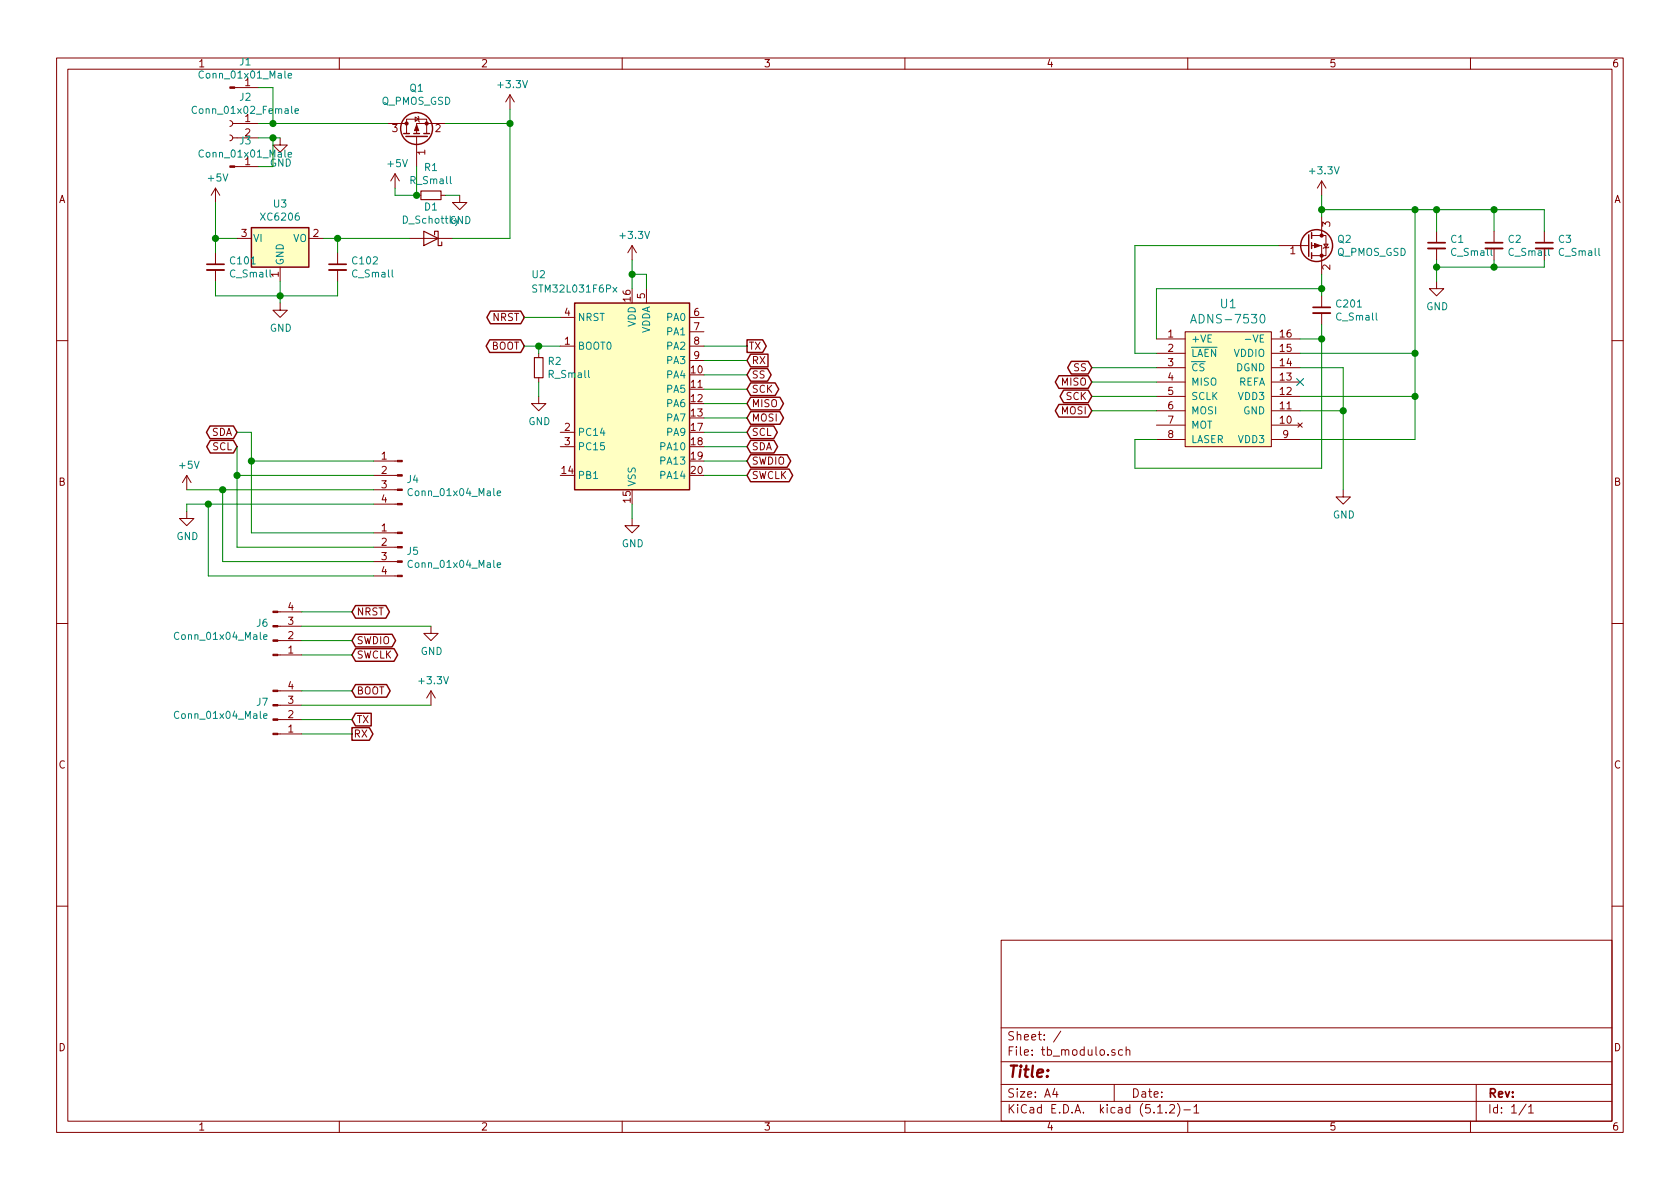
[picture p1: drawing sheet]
<svg xmlns="http://www.w3.org/2000/svg" width="297mm" height="210mm" viewBox="0 0 297 210" stroke-linecap="round" stroke-linejoin="round" font-family="sans-serif">
<g fill="none" stroke="#840000" stroke-width=".18">
<path d="M10 10.3h277v189.9h-277zM12 12.2h273v186.1h-273zM41.5 15.5h4.2M60 10.3v1.9M90.2 16.8l-.8 1.2M90.2 16.8v2.5M90.2 16.8l.7 1.2M110 10.3v1.9M160 10.3v1.9M210 10.3v1.9M260 10.3v1.9M38.1 33.3l-.8 1.2"/>
<path d="M38.1 33.3v2.5M38.1 33.3l.8 1.2M40.6 23.9l.4 .1 .1 .3-.1 .4-.4 .2M40.6 21.3l.4 .2 .1 .2-.1 .5-.4 .1M41.1 21.8h4.6M41.1 24.4h4.6M41.5 29.5h4.2M49.5 24.4v1.2h1.3l-1.3 1.3-1.2-1.3h1.2M68.6 21.8h3.3M69.8 30.7l-.7 1.3M69.8 30.7v2.6M69.8 30.7l.8 1.3"/>
<path d="M71.9 21.8v-.7h3.5v2.5M71.9 21.8v1.8M73.4 20.7l.6 .4-.6 .4zM73.7 24.1v.2M73.7 24.4v5.1M73.7 34.5h.7M73.9 20.6l.1 .1v.8l.2 .1M78 34.5h.7M78.7 21.8h-5v1.8M81.3 34.5v1.3h1.2l-1.2 1.3-1.3-1.3h1.3M233.7 32v2.5M233.7 38.3v3.4"/>
<path d="M233.7 32l-.8 1.3M233.7 32l.7 1.3M38.1 44.7v2M38.1 47.7v2.1M41.9 42.2h2.5M49.5 53.6v1.3h1.3l-1.3 1.2-1.2-1.2h1.2M49.5 47.2v2.6M54.6 42.2h2.5M59.7 44.7v2M59.7 47.7v2.1M72.4 42.2h7.6M99.1 56.1h2.5"/>
<path d="M111.8 43.4l-.8 1.3M111.8 43.4v2.6M111.8 43.4l.7 1.3M114.3 51v2.6M121.9 56.1h2.6M121.9 58.7h2.6M204.5 59.9h5M209.5 58.7h15.3v20.3h-15.3zM224.8 59.9h5.1M226.1 43.4h5M231.2 43.4h.2M231.9 43.4h1.8v5.1"/>
<path d="M231.9 41.7h1.8M233.7 41.7h.7v3.5h-2.5M233.7 52.3v2.1M233.7 55.4v2M234.1 43.2h.7l-.4 .6zM234.9 43.7l-.1 .1h-.7l-.2 .1M254 49.8v1.2h1.3l-1.3 1.3-1.3-1.3h1.3M254 40.9v2M254 43.9v2.1M264.2 40.9v2M264.2 43.9v2.1M273 40.9v2"/>
<path d="M10 60.2h2M95.2 70.1v1.3h1.3l-1.3 1.2-1.2-1.2h1.2M95.2 62.5v.7M95.2 66.8v.8M99.1 61.2h2.5M99.1 76.4h2.5M99.1 79h2.5M121.9 61.2h2.6M121.9 63.7h2.6M204.5 75.2h5M204.5 72.6h5M204.5 70.1h5"/>
<path d="M204.5 67.6h5M204.5 65h5M204.5 62.5h5M204.5 77.7h5M224.8 75.2h5.1M224.8 72.6h5.1M224.8 70.1h5.1M224.8 67.6h5.1M224.8 65h5.1M224.8 62.5h5.1M224.8 77.7h5.1M229.5 74.8l.8 .8"/>
<path d="M230.3 74.8l-.8 .8M285 60.2h2M33 90.4v1.3h1.3l-1.3 1.3-1.3-1.3h1.3M33 84.1l-.7 1.2M33 84.1v2.5M33 84.1l.8 1.2M66 89.1h4.3M66 86.6h4.3M66 84.1h4.3M66 81.5h4.3M66 99.3h4.3M66 96.8h4.3"/>
<path d="M66 94.2h4.3M111.8 91.7v1.3h1.2l-1.2 1.2-1.3-1.2h1.3M237.5 86.6v1.3h1.3l-1.3 1.2-1.3-1.2h1.3M10 110.3h2M49.1 108.2h4.2M49.1 110.7h4.2M49.1 113.3h4.2M49.1 115.8h4.2M66 101.8h4.3M76.2 110.7v1.3h1.3l-1.3 1.3-1.3-1.3h1.3M285 110.3h2M49.1 122.2h4.2"/>
<path d="M49.1 124.7h4.2M49.1 127.2h4.2M49.1 129.8h4.2M76.2 122.2l-.8 1.2M76.2 122.2v2.5M76.2 122.2l.8 1.2M10 160.2h2M177 166.3h108v32h-108zM285 160.2h2M60 198.3v1.9M110 198.3v1.9M160 198.3v1.9"/>
<path d="M177 194.8h108M177 191.8h108M177 187.8h108M177 181.8h108M186.5 192.5l-.4 1h1M186.8 193v1M187.6 182.3l-1.3 2M197 191.8v3M197.1 185.7a.37 .37 0 0 0-.6 .1l.1 .2 .5 .2 .1 .1-.2 .3-.5-.1M198.5 185.7l-.5-.1-.2 .3v.6l.2 .1 .5-.1M199.1 185.7h.1a.37 .37 0 0 1 .6 .1v.8M199.1 185.1v1.5"/>
<path d="M204.7 196.8h.8M206.2 196.7v.1M206.8 195.5l.2-.2h.4l.2 .2 .1 .3-.1 .2-.8 .8h.9M208.2 195.1a1.71 1.71 0 0 1 0 2.3M209.3 196.3h1.2M210 198.3v1.9M211.1 195.8l.4-.5v1.5M211.1 196.8h.9M260 198.3v1.9M261 191.8v6.5M269.8 195.2l-1.2 2M270.3 195.8l.4-.5v1.5"/>
<path d="M270.3 196.8h.8"/>
</g>
<g fill="#ffffc2" stroke="#ffffc2" stroke-width=".18">
<path d="M209.5 58.7h15.3v20.3h-15.3z"/>
<path d="M101.6 53.6h20.3v33h-20.3z"/>
<path d="M44.4 40.3h10.2v6.9h-10.2z"/>
</g>
<g fill="none" stroke="#008484" stroke-width=".18">
<path d="M34.7 18.9a.6 .6 0 0 0-.8 .4 .6 .6 0 0 0 .6 .8l.2-.2M51 13.4l.6-.1-.1-.3h-.4l-.1 .2v.6h.5M52.2 19.6l.6-.1-.1-.2-.4-.1-.1 .2v.6h.5M51 27.4l.6-.2-.1-.2-.4-.1-.1 .2v.6h.5M108.4 50.8l.7 .9M109.1 50.8l-.7 .9M210.5 57.1l.5-1.5 .5 1.5M210.7 56.7h.7M222.9 55.7l.4-.1a.97 .97 0 0 1 0 1.5 .84 .84 0 0 1-.4-1.4zM220.2 60h1M87.9 87.2l.6-.1v-.2l-.4-.1-.2 .2 .1 .6h.5M87.9 99.9l.6-.1v-.2l-.4-.1-.2 .2 .1 .6h.5"/>
<path d="M46.6 112.6l.6-.1v-.2l-.4-.1-.2 .2 .1 .6h.5M46.6 126.6l.6-.1v-.2l-.4-.1-.2 .2 .1 .6h.5"/>
</g>
<g fill="none" stroke="#840000" stroke-width=".25">
<path d="M71.4 23.6h1M71.8 24.1h3.8M73.2 23.6h1M74.9 23.6h1M44.4 40.3h10.2v6.9h-10.2zM86.7 55h5.4l.6 1.1-.6 1.1h-5.4l-.6-1.1zM101.6 53.6h20.3v33h-20.3zM231.4 41.5v3.8M231.9 41.1v1.1M231.9 42.9v1M231.9 44.7v1M37.1 75.3h4.2l.6 1.1-.6 1.2h-4.2l-.6-1.2z"/>
<path d="M37.2 77.9h4.1l.6 1.1-.6 1.1h-4.1l-.6-1.1zM86.6 60.1h5.5l.6 1.1-.6 1.1h-5.5l-.6-1.1zM132.1 60.1h2.7l.7 1.1-.7 1.1h-2.7zM132.7 75.3h4.1l.6 1.1-.6 1.2h-4.1l-.6-1.2zM132.7 77.9h4.2l.6 1.1-.6 1.1h-4.2l-.6-1.1zM132.7 62.6h3.1v2.3h-3.1l-.6-1.2zM132.7 65.2h3l.6 1.1-.6 1.1h-3l-.6-1.1zM132.7 67.7h4.4l.6 1.1-.6 1.1h-4.4l-.6-1.1zM132.7 70.3h5.2l.6 1.1-.6 1.1h-5.2l-.6-1.1zM132.7 72.8h5.2l.6 1.1-.6 1.1h-5.2l-.6-1.1zM187.2 66.4h5.2l.6 1.2-.6 1.1h-5.2l-.6-1.1zM187.2 71.5h5.2l.6 1.1-.6 1.2h-5.2l-.6-1.2z"/>
<path d="M188.1 69h4.3l.6 1.1-.6 1.1h-4.3l-.7-1.1zM189.4 63.9h3l.6 1.1-.6 1.1h-3l-.6-1.1zM132.7 80.4h6.5l.6 1.1-.6 1.1h-6.5l-.6-1.1zM132.7 83h6.8l.7 1.1-.7 1.1h-6.8l-.6-1.1zM62.9 112.2h6.4l.7 1.1-.7 1.1h-6.4l-.7-1.1zM62.9 114.7h6.8l.6 1.1-.6 1.1h-6.8l-.7-1.1zM62.9 107.1h5.3l.7 1.1-.7 1.1h-5.3l-.7-1.1zM62.2 128.7h3.1l.6 1.1-.6 1.1h-3.1zM62.9 126.1h2.7v2.3h-2.7l-.7-1.2zM62.9 121.1h5.5l.6 1.1-.6 1.1h-5.5l-.7-1.1z"/>
<circle cx="73.7" cy="22.7" r="2.82"/>
<circle cx="232.8" cy="43.4" r="2.82"/>
</g>
<g fill="none" stroke="#008400" stroke-width=".18">
<path d="M45.7 15.5h2.6v6.3M90.2 19.3v22.9h-10.2M38.1 35.8v8.9M45.7 21.8h22.9M45.7 24.4h3.8M48.3 24.4v5.1h-2.6M73.7 29.5v5h-3.9v-1.2M78.7 34.5h2.6M78.7 21.8h11.5M233.7 34.5v3.8M233.7 37.1h39.3v3.8M250.2 37.1v40.6h-20.3"/>
<path d="M254 37.1v3.8M264.2 37.1v3.8M38.1 42.2h3.8M38.1 49.8v2.5h21.6v-2.5M49.5 49.8v3.8M57.1 42.2h15.3M59.7 42.2v2.5M92.7 56.1h6.4M111.8 46v5M111.8 48.5h2.5v2.5M226.1 43.4h-25.4v19.1h3.8M229.9 59.9h3.8"/>
<path d="M233.7 48.5v3.8M233.7 57.4v25.4h-33v-5.1h3.8M233.7 51h-29.2v8.9M254 46v3.8M264.2 46v1.2M273 46v1.2h-19M41.9 76.4h2.5v17.8h21.6M41.9 79v17.8h24.1M92.7 61.2h6.4M95.2 61.2v1.3M95.2 67.6v2.5M124.5 79h7.6"/>
<path d="M124.5 76.4h7.6M124.5 63.7h7.6M124.5 61.2h7.6M124.5 66.3h7.6M124.5 68.8h7.6M124.5 71.4h7.6M124.5 73.9h7.6M193 65h11.5M193 72.6h11.5M193 70.1h11.5M193 67.6h11.5M229.9 65h7.6v21.6"/>
<path d="M229.9 72.6h7.6M229.9 62.5h20.3M229.9 70.1h20.3M33 86.6h33M36.8 89.1v12.7h29.2M39.4 86.6v12.7h26.6M41.9 84.1h24.1M44.4 81.5h21.6M66 89.1h-33v1.3M111.8 89.1v2.6M124.5 81.5h7.6M124.5 84.1h7.6"/>
<path d="M53.3 108.2h8.9M53.3 110.7h22.9M53.3 113.3h8.9M53.3 115.8h8.9M53.3 127.2h8.9M53.3 129.8h8.9M53.3 124.7h22.9M53.3 122.2h8.9"/>
</g>
<path d="M36.6 47.7h3M58.2 47.7h3M232.2 55.4h3M252.5 43.9h3M262.6 43.9h3.1M271.5 43.9h3.1" fill="none" stroke="#840000" stroke-width=".33"/>
<path d="M36.6 46.7h3M58.2 46.7h3M232.2 54.4h3M252.5 42.9h3M262.6 42.9h3.1M271.5 42.9h3.1" fill="none" stroke="#840000" stroke-width=".3"/>
<g fill="#008400" stroke="#008400" stroke-width=".25">
<circle cx="38.1" cy="42.2" r=".51"/>
<circle cx="49.5" cy="52.3" r=".51"/>
<circle cx="111.8" cy="48.5" r=".51"/>
<circle cx="237.5" cy="72.6" r=".51"/>
<circle cx="233.7" cy="51" r=".51"/>
<circle cx="233.7" cy="37.1" r=".51"/>
<circle cx="254" cy="37.1" r=".51"/>
<circle cx="264.2" cy="37.1" r=".51"/>
<circle cx="254" cy="47.2" r=".51"/>
<circle cx="264.2" cy="47.2" r=".51"/>
<circle cx="250.2" cy="37.1" r=".51"/>
<circle cx="250.2" cy="62.5" r=".51"/>
<circle cx="250.2" cy="70.1" r=".51"/>
<circle cx="233.7" cy="59.9" r=".51"/>
<circle cx="95.3" cy="61.2" r=".51"/>
<circle cx="73.7" cy="34.5" r=".51"/>
<circle cx="59.7" cy="42.2" r=".51"/>
<circle cx="90.2" cy="21.8" r=".51"/>
<circle cx="39.4" cy="86.6" r=".51"/>
<circle cx="36.8" cy="89.1" r=".51"/>
<circle cx="48.3" cy="21.8" r=".51"/>
<circle cx="48.3" cy="24.4" r=".51"/>
<circle cx="44.5" cy="81.5" r=".51"/>
<circle cx="41.9" cy="84.1" r=".51"/>
</g>
<g fill="#840000" stroke="#840000" stroke-width=".18">
<path d="M232.4 43l1 .4-1 .4z"/>
<path d="M70.3 89h.8v.3h-.8z"/>
<path d="M70.3 86.5h.8v.2h-.8z"/>
<path d="M70.3 83.9h.8v.3h-.8z"/>
<path d="M70.3 81.4h.8v.3h-.8z"/>
<path d="M48.3 108.1h.8v.2h-.8z"/>
<path d="M48.3 110.6h.8v.3h-.8z"/>
<path d="M48.3 113.2h.8v.2h-.8z"/>
<path d="M48.3 115.7h.8v.2h-.8z"/>
<path d="M48.3 122h.8v.3h-.8z"/>
<path d="M48.3 124.6h.8v.2h-.8z"/>
<path d="M48.3 127.1h.8v.3h-.8z"/>
<path d="M48.3 129.7h.8v.2h-.8z"/>
<path d="M73.7 22.1l.3 1h-.7z"/>
<path d="M70.3 101.7h.8v.3h-.8z"/>
<path d="M70.3 99.2h.8v.2h-.8z"/>
<path d="M70.3 96.6h.8v.3h-.8z"/>
<path d="M70.3 94.1h.8v.3h-.8z"/>
<path d="M40.6 15.4h.9v.2h-.9z"/>
<path d="M40.6 29.3h.9v.3h-.9z"/>
<circle cx="233.7" cy="45.2" r=".28"/>
<circle cx="233.7" cy="41.7" r=".28"/>
<circle cx="75.4" cy="21.8" r=".28"/>
<circle cx="71.9" cy="21.8" r=".28"/>
</g>
<path d="M229.3 66.9l1.2 1.3M230.5 66.9l-1.2 1.3" fill="none" stroke="#000084" stroke-width=".18"/>
<path d="M74.4 33.8h3.6v1.5h-3.6zM74.9 40.9l2.6 1.3-2.6 1.2zM76.8 41.5v-.6h.7v2.5h.6v-.6M94.5 63.2h1.5v3.6h-1.5z" fill="none" stroke="#840000" stroke-width=".2"/>
<text font-size="2.8" fill="#840000" x="178" y="190.5">Title:</text>
<g font-size="2.1" fill="#008484">
<text x="211.5" y="57.2">ADNS-7530</text>
<text x="215.8" y="54.5">U1</text>
</g>
<g font-size="2.1" fill="#840000">
<text x="178" y="184">Sheet: /</text>
<text x="178" y="186.7">File: tb_modulo.sch</text>
<text x="178" y="196.9">KiCad E.D.A. kicad (5.1.2)-1</text>
<text x="178" y="194.1">Size: A4</text>
<text x="200" y="194.1">Date:</text>
<text x="263" y="194.1">Rev:</text>
<text x="263" y="196.9">Id: 1/1</text>
</g>
<g font-size="1.8" fill="#840000">
<text x="35" y="11.9">1</text>
<text x="85" y="11.9">2</text>
<text x="135" y="11.9">3</text>
<text x="185" y="11.9">4</text>
<text x="235" y="11.9">5</text>
<text x="285" y="11.9">6</text>
<text x="43.3" y="15.2">1</text>
<text x="43.3" y="21.6">1</text>
<text x="69.4" y="23.4">3</text>
<text x="77" y="23.4">2</text>
<text x="43.3" y="24.1">2</text>
<text x="43.3" y="29.2">1</text>
<text x="75.2" y="27.4" transform="rotate(-90 75.2 27.4)">1</text>
<text x="10.4" y="35.9">A</text>
<text x="285.4" y="35.9">A</text>
<text x="42.7" y="41.9">3</text>
<text x="55.4" y="41.9">2</text>
<text x="235.2" y="40.1" transform="rotate(-90 235.2 40.1)">3</text>
<text x="228.1" y="45">1</text>
<text x="235.2" y="47.7" transform="rotate(-90 235.2 47.7)">2</text>
<text x="266.9" y="45.3">C_Small</text>
<text x="49.3" y="49" transform="rotate(-90 49.3 49)">1</text>
<text x="111.5" y="53.3" transform="rotate(-90 111.5 53.3)">16</text>
<text x="114" y="52.8" transform="rotate(-90 114 52.8)">5</text>
<text x="87.1" y="56.8">NRST</text>
<text x="99.8" y="55.9">4</text>
<text x="122.7" y="55.9">6</text>
<text x="122.7" y="58.4">7</text>
<text x="206.5" y="59.7">1</text>
<text x="226.4" y="59.7">16</text>
<text x="86.8" y="61.8">BOOT</text>
<text x="99.8" y="61">1</text>
<text x="122.7" y="61">8</text>
<text x="122.7" y="63.5">9</text>
<text x="132.3" y="61.8">TX</text>
<text x="132.9" y="64.4">RX</text>
<text x="189.9" y="65.7">SS</text>
<text x="206.5" y="62.2">2</text>
<text x="206.5" y="64.8">3</text>
<text x="226.4" y="64.8">14</text>
<text x="226.4" y="62.2">15</text>
<text x="122.2" y="66">10</text>
<text x="122.2" y="68.6">11</text>
<text x="122.2" y="71.1">12</text>
<text x="132.9" y="66.9">SS</text>
<text x="132.9" y="69.5">SCK</text>
<text x="187.7" y="68.2">MISO</text>
<text x="188.5" y="70.7">SCK</text>
<text x="206.5" y="67.3">4</text>
<text x="206.5" y="69.8">5</text>
<text x="226.4" y="69.8">12</text>
<text x="226.4" y="67.3">13</text>
<text x="37.4" y="77.1">SDA</text>
<text x="99.8" y="76.2">2</text>
<text x="122.2" y="73.7">13</text>
<text x="122.2" y="76.2">17</text>
<text x="132.9" y="77.1">SCL</text>
<text x="132.9" y="72">MISO</text>
<text x="132.9" y="74.5">MOSI</text>
<text x="187.7" y="73.3">MOSI</text>
<text x="206.5" y="72.4">6</text>
<text x="206.5" y="74.9">7</text>
<text x="206.5" y="77.5">8</text>
<text x="226.4" y="74.9">10</text>
<text x="226.4" y="72.4">11</text>
<text x="226.8" y="77.5">9</text>
<text x="37.6" y="79.6">SCL</text>
<text x="67.5" y="81.3">1</text>
<text x="67.5" y="83.8">2</text>
<text x="99.4" y="83.8">14</text>
<text x="99.8" y="78.7">3</text>
<text x="122.2" y="78.7">18</text>
<text x="122.2" y="81.3">19</text>
<text x="122.2" y="83.8">20</text>
<text x="132.9" y="79.6">SDA</text>
<text x="132.9" y="82.2">SWDIO</text>
<text x="10.4" y="85.9">B</text>
<text x="67.5" y="86.4">3</text>
<text x="67.5" y="88.9">4</text>
<text x="111.5" y="88.8" transform="rotate(-90 111.5 88.8)">15</text>
<text x="132.9" y="84.7">SWCLK</text>
<text x="285.4" y="85.9">B</text>
<text x="67.5" y="94">1</text>
<text x="67.5" y="96.5">2</text>
<text x="67.5" y="99.1">3</text>
<text x="67.5" y="101.6">4</text>
<text x="51" y="107.9">4</text>
<text x="51" y="113">2</text>
<text x="51" y="110.5">3</text>
<text x="63" y="113.9">SWDIO</text>
<text x="63" y="108.8">NRST</text>
<text x="51" y="115.6">1</text>
<text x="63" y="116.5">SWCLK</text>
<text x="51" y="124.5">3</text>
<text x="51" y="121.9">4</text>
<text x="63" y="122.8">BOOT</text>
<text x="51" y="129.5">1</text>
<text x="51" y="127">2</text>
<text x="62.5" y="130.4">RX</text>
<text x="63" y="127.9">TX</text>
<text x="10.4" y="135.9">C</text>
<text x="285.4" y="135.9">C</text>
<text x="10.4" y="185.9">D</text>
<text x="285.4" y="185.9">D</text>
<text x="35" y="199.9">1</text>
<text x="85" y="199.9">2</text>
<text x="135" y="199.9">3</text>
<text x="185" y="199.9">4</text>
<text x="235" y="199.9">5</text>
<text x="285" y="199.9">6</text>
</g>
<g font-size="1.8" fill="#008484">
<text x="42.4" y="11.6">J1</text>
<text x="35.7" y="13.9">Conn_01x01_Male</text>
<text x="42.4" y="17.8">J2</text>
<text x="72.5" y="16.2">Q1</text>
<text x="88.2" y="15.6">+3.3V</text>
<text x="34.6" y="20.1">Conn_01x02_Female</text>
<text x="67.4" y="18.5">Q_PMOS_GSD</text>
<text x="35.7" y="27.9">Conn_01x01_Male</text>
<text x="42.4" y="25.5">J3</text>
<text x="47.7" y="29.5">GND</text>
<text x="68.6" y="29.6">+5V</text>
<text x="36.9" y="32.1">+5V</text>
<text x="72.7" y="32.6">R_Small</text>
<text x="75.1" y="30.2">R1</text>
<text x="231.7" y="30.8">+3.3V</text>
<text x="46.3" y="39">XC6206</text>
<text x="48.4" y="36.7">U3</text>
<text x="71.3" y="39.5">D_Schottky</text>
<text x="75.1" y="37.2">D1</text>
<text x="79.5" y="39.6">GND</text>
<text x="40.8" y="46.8">C101</text>
<text x="44.7" y="42.8">VI</text>
<text x="50.2" y="47" transform="rotate(-90 50.2 47)">GND</text>
<text x="51.8" y="42.8">VO</text>
<text x="62.4" y="46.8">C102</text>
<text x="109.8" y="42.3">+3.3V</text>
<text x="236.4" y="45.3">Q_PMOS_GSD</text>
<text x="236.6" y="42.9">Q2</text>
<text x="256.5" y="42.9">C1</text>
<text x="256.7" y="45.3">C_Small</text>
<text x="266.7" y="42.9">C2</text>
<text x="275.6" y="42.9">C3</text>
<text x="275.8" y="45.3">C_Small</text>
<text x="40.8" y="49.1">C_Small</text>
<text x="62.4" y="49.1">C_Small</text>
<text x="94.1" y="49.2">U2</text>
<text x="94.6" y="51.7">STM32L031F6Px</text>
<text x="47.7" y="58.7">GND</text>
<text x="102.1" y="56.8">NRST</text>
<text x="112.4" y="57.8" transform="rotate(-90 112.4 57.8)">VDD</text>
<text x="114.9" y="59.1" transform="rotate(-90 114.9 59.1)">VDDA</text>
<text x="118" y="56.8">PA0</text>
<text x="118" y="59.3">PA1</text>
<text x="236.4" y="54.4">C201</text>
<text x="236.4" y="56.7">C_Small</text>
<text x="252.2" y="54.9">GND</text>
<text x="97" y="64.5">R2</text>
<text x="102.1" y="61.8">BOOT0</text>
<text x="118" y="61.8">PA2</text>
<text x="118" y="64.4">PA3</text>
<text x="210.6" y="60.6">+VE</text>
<text x="210.6" y="63.1">LAEN</text>
<text x="210.6" y="65.7">CS</text>
<text x="218.2" y="63.1">VDDIO</text>
<text x="218.6" y="65.7">DGND</text>
<text x="220.8" y="60.6">-VE</text>
<text x="97.2" y="66.8">R_Small</text>
<text x="118" y="66.9">PA4</text>
<text x="118" y="69.5">PA5</text>
<text x="210.6" y="68.2">MISO</text>
<text x="210.6" y="70.7">SCLK</text>
<text x="218.9" y="68.2">REFA</text>
<text x="219" y="70.7">VDD3</text>
<text x="93.4" y="75.2">GND</text>
<text x="102.1" y="77.1">PC14</text>
<text x="118" y="72">PA6</text>
<text x="118" y="74.5">PA7</text>
<text x="118" y="77.1">PA9</text>
<text x="210.6" y="73.3">MOSI</text>
<text x="210.6" y="75.8">MOT</text>
<text x="219.8" y="73.3">GND</text>
<text x="31.8" y="82.9">+5V</text>
<text x="102.1" y="79.6">PC15</text>
<text x="117" y="79.6">PA10</text>
<text x="117" y="82.2">PA13</text>
<text x="210.6" y="78.4">LASER</text>
<text x="219" y="78.4">VDD3</text>
<text x="72" y="85.4">J4</text>
<text x="72.7" y="87.7">Conn_01x04_Male</text>
<text x="102.1" y="84.7">PB1</text>
<text x="112.4" y="86.1" transform="rotate(-90 112.4 86.1)">VSS</text>
<text x="117" y="84.7">PA14</text>
<text x="31.2" y="95.5">GND</text>
<text x="235.7" y="91.7">GND</text>
<text x="72" y="98.1">J5</text>
<text x="72.7" y="100.4">Conn_01x04_Male</text>
<text x="109.9" y="96.8">GND</text>
<text x="31.4" y="113.2">Conn_01x04_Male</text>
<text x="45.4" y="110.8">J6</text>
<text x="74.4" y="115.8">GND</text>
<text x="45.4" y="124.8">J7</text>
<text x="74.2" y="121">+3.3V</text>
<text x="31.4" y="127.1">Conn_01x04_Male</text>
</g>
</svg>
